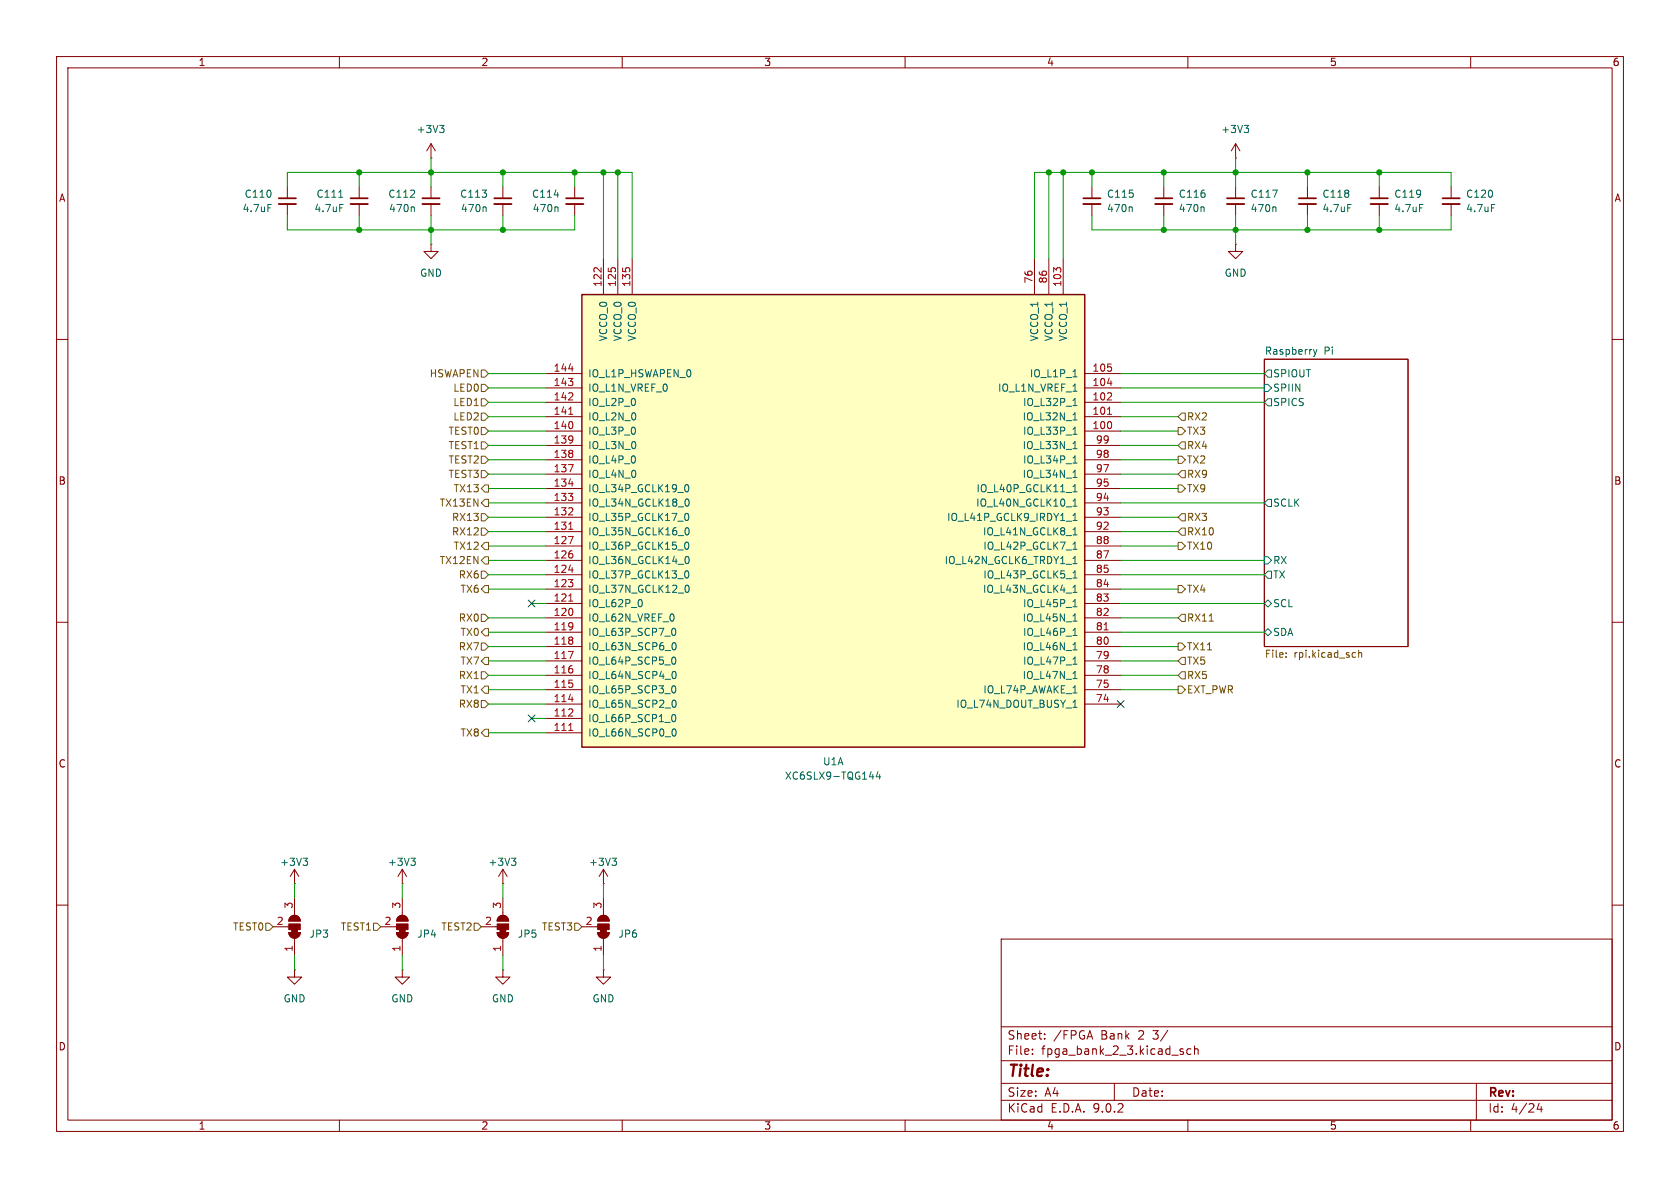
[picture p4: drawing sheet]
<svg xmlns="http://www.w3.org/2000/svg" width="297mm" height="210mm" viewBox="0 0 297 210" stroke-linecap="round" stroke-linejoin="round" font-family="sans-serif">
<g fill="none" stroke="#840000" stroke-width=".18">
<path d="M10 10h277v190h-277zM12 12h273v186h-273zM60 10v2M110 10v2M160 10v2M210 10v2M260 10v2M101.6 33v2.1M101.6 36.1v2M193 33v2.1M193 36.1v2M10 60h2"/>
<path d="M223.5 63.5h25.4v50.8h-25.4zM285 60h2M10 110h2M285 110h2M10 160h2M177 166h108v32h-108zM285 160h2M60 198v2M110 198v2M160 198v2M177 194.5h108M177 191.5h108"/>
<path d="M177 187.5h108M177 181.5h108M182.5 186.3v.1M182.5 185.5v.1M184.7 183.6v.1M184.7 182.8v.1M197 191.5v3M208.8 185.9l.4 .1v.2l-.2 .2h-.3M208.8 185.4l.4 .1M210 198v2M210.5 185.5l-.4-.1-.3 .3v.4l.2 .2h.5M211.2 185.5l.2-.1 .3 .1 .1 .9"/>
<path d="M211.2 184.9v1.5M260 198v2M261 191.5v6.5M272.1 195l-.4 1.1h1M272.5 195.6v1"/>
</g>
<g fill="none" stroke="#006464" stroke-width=".18">
<path d="M98 34.5h.8M98.5 36.6l.1 .2v.6M200 36.6l.2 .2v.6M223.5 67.9h.7l.6 .7-.6 .6h-.7zM224.2 65.4h.6v1.3h-.6l-.7-.7zM224.2 70.5h.6v1.3h-.6l-.7-.7zM232.2 61.8l.3 .8M232.5 62.6l-.3 .4M232.8 61.8l-.3 .8M223.5 98.4h.7l.6 .7-.6 .6h-.7zM224.2 88.3h.6v1.2h-.6l-.7-.6zM223.5 106.7l.7-.7 .6 .7-.6 .6z"/>
<path d="M224.2 111.1l.6 .7-.6 .6-.7-.6zM224.2 101h.6v1.2h-.6l-.7-.6z"/>
</g>
<path d="M227.4 116.1v.1M227.4 115.4v.1M239.5 115.4h.1M239.6 116.1l-.1 .1M240.2 114.9v1.3M240.2 115.5l.2-.1h.3v.8" fill="none" stroke="#725600" stroke-width=".18"/>
<path d="M100.1 35.1h3M191.5 35.1h3.1" fill="none" stroke="#840000" stroke-width=".3"/>
<path d="M100.1 36.1h3M191.5 36.1h3.1" fill="none" stroke="#840000" stroke-width=".33"/>
<path d="M102.9 52.1h88.9v80h-88.9z" fill="#ffffc2"/>
<path d="M102.9 52.1h88.9v80h-88.9z" fill="none" stroke="#840000" stroke-width=".25"/>
<g fill="none" stroke="#840000" stroke-width=".18">
<path d="M50.8 33v2.1M50.8 36.1v2M63.5 33v2.1M63.5 36.1v2M76.2 27.9h.1M76.2 25.4v2.5M76.2 33v2.1M76.2 36.1v2M76.2 25.4l.8 1.3M76.2 25.4l-.8 1.3M88.9 33v2.1M88.9 36.1v2"/>
<path d="M205.7 33v2.1M205.7 36.1v2M218.4 27.9h.1M218.4 25.4v2.5M218.4 33v2.1M218.4 36.1v2M218.4 25.4l-.7 1.3M218.4 25.4l.8 1.3M231.1 33v2.1M231.1 36.1v2M243.8 33v2.1M243.8 36.1v2"/>
<path d="M256.5 33v2.1M256.5 36.1v2M76.2 43.2v1.3h-1.3l1.3 1.2 1.3-1.2h-1.3M76.2 43.2h.1M106.7 45.7v6.4M109.2 45.7v6.4M111.8 45.7v6.4M182.9 45.7v6.4M185.4 45.7v6.4M188 45.7v6.4M218.4 43.2v1.3h1.3l-1.3 1.2-1.2-1.2h1.2M218.4 43.2h.1"/>
<path d="M96.5 66h6.4M96.5 68.6h6.4M96.5 71.1h6.4M96.5 73.7h6.4M96.5 76.2h6.4M96.5 78.7h6.4M191.8 66h6.3M191.8 68.6h6.3M191.8 71.1h6.3M191.8 73.7h6.3M191.8 76.2h6.3M191.8 78.7h6.3"/>
<path d="M96.5 81.3h6.4M96.5 83.8h6.4M96.5 86.4h6.4M96.5 88.9h6.4M96.5 91.4h6.4M96.5 94h6.4M96.5 96.5h6.4M96.5 99.1h6.4M191.8 81.3h6.3M191.8 83.8h6.3M191.8 86.4h6.3M191.8 88.9h6.3"/>
<path d="M191.8 91.4h6.3M191.8 94h6.3M191.8 96.5h6.3M191.8 99.1h6.3M96.5 101.6h6.4M96.5 104.1h6.4M96.5 106.7h6.4M96.5 109.2h6.4M96.5 111.8h6.4M96.5 114.3h6.4M96.5 116.8h6.4M96.5 119.4h6.4"/>
<path d="M191.8 101.6h6.3M191.8 104.1h6.3M191.8 106.7h6.3M191.8 109.2h6.3M191.8 111.8h6.3M191.8 114.3h6.3M191.8 116.8h6.3M191.8 119.4h6.3M96.5 121.9h6.4M96.5 124.5h6.4M96.5 127h6.4M96.5 129.5h6.4"/>
<path d="M191.8 121.9h6.3M191.8 124.5h6.3M52.1 156.2h.1M52.1 153.7l-.8 1.2M52.1 153.7l.7 1.2M52.1 153.7v2.5M52.1 158.8v3M71.1 156.2h.1M71.1 153.7l-.7 1.2M71.1 153.7l.8 1.2M71.1 153.7v2.5M71.1 158.8v3"/>
<path d="M88.9 156.2h.1M88.9 153.7v2.5M88.9 158.8v3M88.9 153.7l-.8 1.2M88.9 153.7l.8 1.2M106.7 156.2h.1M106.7 153.7v2.5M106.7 158.8v3M106.7 153.7l-.8 1.2M106.7 153.7l.7 1.2M48.3 163.8h2.8M51.1 164.8h2a1.02 1.02 0 0 1-1 1.1 1.02 1.02 0 0 1-1-1.1z"/>
<path d="M51.3 162.1a1.02 1.02 0 0 1 1.2-.2 1.02 1.02 0 0 1 .6 .9h-2zM52.1 171.5v1.2h1.2l-1.2 1.3-1.3-1.3h1.3M52.1 171.5h.1M52.1 165.9v3M67.3 163.8h2.8M70.1 164.8h2a1.02 1.02 0 0 1-1 1.1 1.02 1.02 0 0 1-1-1.1zM70.4 162.1a1.02 1.02 0 0 1 1.1-.2 1.02 1.02 0 0 1 .6 .9h-2zM71.1 171.5v1.2h1.3l-1.3 1.3-1.3-1.3h1.3M71.1 171.5h.1M71.1 165.9v3M85.1 163.8h2.8M87.9 164.8h2a1.02 1.02 0 0 1-1 1.1 1.02 1.02 0 0 1-1-1.1z"/>
<path d="M88.2 162.1a1.02 1.02 0 0 1 1.1-.2 1.02 1.02 0 0 1 .6 .9h-2zM88.9 171.5v1.2h1.3l-1.3 1.3-1.3-1.3h1.3M88.9 171.5h.1M88.9 165.9v3M102.9 163.8h2.8M105.7 164.8h2a1.02 1.02 0 0 1-1 1.1 1.02 1.02 0 0 1-1-1.1zM106 162.1a1.02 1.02 0 0 1 1.1-.2 1.02 1.02 0 0 1 .6 .9h-2zM106.7 171.5v1.2h1.2l-1.2 1.3-1.3-1.3h1.3M106.7 171.5h.1M106.7 165.9v3"/>
</g>
<g fill="none" stroke="#a90000" stroke-width=".18">
<path d="M105.1 47.4h.4M106.3 47.3v.8M100.5 70.7h.8M100.5 65.2h.8M100.5 73.2h.8M101.2 69.6v.4M195.7 70.7h.8M195.8 73.2h.7M195.8 67.7h.8M196.5 69.6v.4M100.5 82.1h.8l-.5 1.3M100.5 91h.8"/>
<path d="M100.5 94.8h.8l-.5 1.3M100.5 85.5h.8M100.5 93.6h.8M101.2 89.9v.4M100.5 115.2h.8l-.5 1.2M100.5 100.8h.8M100.5 106.3h.8M195.2 111.3h.7M100.5 126.6h.8M100.5 123.6h.8M100.5 129.1h.8M101.2 125.4v.5"/>
</g>
<g fill="none" stroke="#006464" stroke-width=".18">
<path d="M47.4 36.1h.6M59.9 34.9h.7M60.1 36.1h.6M73.1 36.6l.1 .2v.6M77.7 22.2h.8l-.4 .5M78.3 22.7l.2 .2v.3l-.2 .2M85.8 36.6l.1 .2v.6M212.7 36.6l.2 .2v.6M220 22.2h.7l-.4 .5M220.5 22.7l.2 .2v.3l-.2 .2M225 33.6h.8l-.5 1.3M225.4 36.6l.2 .2v.6"/>
<path d="M238.3 36.1h.6M251 36.1h.6M263.7 36.1h.6M189.7 66.6h.7M189.7 69.2h.7M189.7 71.7h.7M189.7 74.2h.7M189.7 76.8h.7M189.7 79.3h.7M189.9 70.6l.1-.2v1.3M189.9 73.2l.1-.2v1.2M189.9 75.7l.1-.2v1.3"/>
<path d="M189.9 78.2l.1-.2v1.3M121.1 85.9l.2-.2a.68 .68 0 0 1 .5 .6 .68 .68 0 0 1-.5 .6l-.2-.2M121.1 91l.2-.3a.68 .68 0 0 1 .5 .7 .68 .68 0 0 1-.5 .6l-.2-.2M121.1 96.1l.2-.3a.68 .68 0 0 1 .5 .7 .68 .68 0 0 1-.5 .6l-.2-.2M121.2 88.3l.2-.1a.68 .68 0 0 1 .4 .6 .68 .68 0 0 1-.4 .7l-.2-.1M121.2 93.4l.2-.1a.68 .68 0 0 1 .4 .6 .68 .68 0 0 1-.4 .7l-.2-.2M121.2 98.5l.2-.1a.68 .68 0 0 1 .4 .6 .68 .68 0 0 1-.4 .6l-.2-.1M189.7 86.9h.7M189.7 89.5h.7M189.7 92h.7M189.7 94.6h.7M189.7 97.1h.7"/>
<path d="M189.7 99.6h.7M189.7 86l.3-.3v1.2M189.7 88.6l.3-.4v1.3M189.7 91.1l.3-.4v1.3M189.7 93.7l.3-.4v1.3M189.7 96.2l.3-.4v1.3M189.7 98.7l.3-.3v1.2M189.7 81.9h.7M189.7 84.4h.7M189.9 80.8l.1-.2v1.3M189.9 83.3l.1-.2v1.3M113.4 106.1l.1 .4-.1 .7"/>
<path d="M118.9 111.1h.1a.68 .68 0 0 1 .5 .6 .68 .68 0 0 1-.5 .6h-.1M118.9 116.2l.1-.1a.68 .68 0 0 1 .5 .7 .68 .68 0 0 1-.5 .6h-.1M119 113.7l.1-.1a.68 .68 0 0 1 .4 .6 .68 .68 0 0 1-.4 .7l-.1-.1M119 118.8l.1-.1a.68 .68 0 0 1 .4 .6 .68 .68 0 0 1-.4 .7l-.1-.1M121.1 101.2l.2-.3a.68 .68 0 0 1 .5 .6 .68 .68 0 0 1-.5 .7l-.2-.3M121.2 103.6l.2-.2a.68 .68 0 0 1 .4 .7 .68 .68 0 0 1-.4 .6l-.2-.1M189.7 102.2h.7M189.7 104.7h.7M189.7 112.3h.7M189.7 114.9h.7M189.7 117.4h.7M189.7 120h.7"/>
<path d="M189.7 101.3l.3-.4v1.3M189.7 103.8l.3-.4v1.3M189.7 107.3h.7M189.7 109.8h.7M189.9 106.2l.1-.2v1.3M189.9 108.7l.1-.2v1.3M189.9 111.3l.1-.2v1.2M189.9 113.8l.1-.2v1.3M189.9 116.3l.1-.2v1.3M189.9 118.9l.1-.2v1.3M118.9 121.3l.1-.1a.68 .68 0 0 1 .5 .7 .68 .68 0 0 1-.5 .6l-.1-.1M118.9 126.4l.1-.1a.68 .68 0 0 1 .5 .6 .68 .68 0 0 1-.5 .7l-.1-.1"/>
<path d="M119 123.8h.1a.68 .68 0 0 1 .4 .6 .68 .68 0 0 1-.4 .6h-.1M119 128.9l.1-.1a.68 .68 0 0 1 .4 .7 .68 .68 0 0 1-.4 .6h-.1M153.7 137.3h.8M155.2 136.4l-.3 .9h.8M155.5 136.9v.8M189.7 122.5h.7M189.7 125h.7M53.6 151.7h.8l-.5 .5M54.1 152.2l.3 .2v.3l-.3 .3M72.6 151.7h.8l-.4 .5M73.2 152.2l.2 .2v.3l-.2 .3M90.4 151.7h.8l-.4 .5"/>
<path d="M91 152.2l.2 .2v.3l-.2 .3M108.2 151.7h.8l-.4 .5M108.7 152.2l.3 .2v.3l-.3 .3"/>
</g>
<path d="M49.3 35.1h3M62 35.1h3M74.7 35.1h3M87.4 35.1h3M204.2 35.1h3.1M216.9 35.1h3.1M229.6 35.1h3.1M242.3 35.1h3.1M255 35.1h3.1" fill="none" stroke="#840000" stroke-width=".3"/>
<path d="M49.3 36.1h3M62 36.1h3M74.7 36.1h3M87.4 36.1h3M204.2 36.1h3.1M216.9 36.1h3.1M229.6 36.1h3.1M242.3 36.1h3.1M255 36.1h3.1" fill="none" stroke="#840000" stroke-width=".33"/>
<g fill="#840000" stroke="#840000" stroke-width=".18">
<path d="M88.4 164.3h1v.5h-1z"/>
<path d="M87.9 164.8h2a1.02 1.02 0 0 1-1 1.1 1.02 1.02 0 0 1-1-1.1z"/>
<path d="M87.9 163.3h2v1h-2z"/>
<path d="M88.2 162.1a1.02 1.02 0 0 1 1.1-.2 1.02 1.02 0 0 1 .6 .9h-2z"/>
<path d="M70.6 164.3h1v.5h-1z"/>
<path d="M70.1 164.8h2a1.02 1.02 0 0 1-1 1.1 1.02 1.02 0 0 1-1-1.1z"/>
<path d="M70.1 163.3h2v1h-2z"/>
<path d="M70.4 162.1a1.02 1.02 0 0 1 1.1-.2 1.02 1.02 0 0 1 .6 .9h-2z"/>
<path d="M51.6 164.3h1v.5h-1z"/>
<path d="M51.1 164.8h2a1.02 1.02 0 0 1-1 1.1 1.02 1.02 0 0 1-1-1.1z"/>
<path d="M51.1 163.3h2v1h-2z"/>
<path d="M51.3 162.1a1.02 1.02 0 0 1 1.2-.2 1.02 1.02 0 0 1 .6 .9h-2z"/>
<path d="M106.2 164.3h1v.5h-1z"/>
<path d="M105.7 164.8h2a1.02 1.02 0 0 1-1 1.1 1.02 1.02 0 0 1-1-1.1z"/>
<path d="M105.7 163.3h2v1h-2z"/>
<path d="M106 162.1a1.02 1.02 0 0 1 1.1-.2 1.02 1.02 0 0 1 .6 .9h-2z"/>
</g>
<g fill="none" stroke="#725600" stroke-width=".18">
<path d="M85.1 73h.6l.7 .7-.7 .6h-.6zM85.1 67.9h.6l.7 .7-.7 .6h-.6zM85.1 78.1h.6l.7 .6-.7 .7h-.6zM85.1 65.4h.6l.7 .6-.7 .7h-.6zM85.1 75.6h.6l.7 .6-.7 .6h-.6zM85.1 70.5h.6l.7 .6-.7 .7h-.6zM208.3 75.6h.6l.6 .6-.6 .6h-.6zM208.9 73h.6v1.3h-.6l-.6-.6zM208.9 78.1h.6v1.3h-.6l-.6-.7zM85.1 93.3h.6l.7 .7-.7 .6h-.6zM85.1 80.6h.6l.7 .7-.7 .6h-.6zM85.1 83.2h.6l.7 .6-.7 .7h-.6z"/>
<path d="M85.1 90.8h.6l.7 .6-.7 .7h-.6zM85.7 95.9h.7v1.3h-.7l-.6-.7zM85.7 98.4h.7v1.3h-.7l-.6-.6zM85.7 88.3h.7v1.2h-.7l-.6-.6zM85.7 85.7h.7v1.3h-.7l-.6-.6zM208.3 95.9h.6l.6 .6-.6 .7h-.6zM208.3 80.6h.6l.6 .7-.6 .6h-.6zM208.3 85.7h.6l.6 .7-.6 .6h-.6zM208.9 93.3h.6v1.3h-.6l-.6-.6zM208.9 90.8h.6v1.3h-.6l-.6-.7zM208.9 83.2h.6v1.3h-.6l-.6-.7zM85.1 113.7h.6l.7 .6-.7 .6h-.6z"/>
<path d="M85.1 118.7h.6l.7 .7-.7 .6h-.6zM85.1 108.6h.6l.7 .6-.7 .7h-.6zM85.1 101h.6l.7 .6-.7 .6h-.6zM85.7 116.2h.7v1.3h-.7l-.6-.7zM85.7 103.5h.7v1.3h-.7l-.6-.7zM85.7 111.1h.7v1.3h-.7l-.6-.6zM208.3 113.7h.6l.6 .6-.6 .6h-.6zM208.3 103.5h.6l.6 .6-.6 .7h-.6zM208.9 118.7h.6v1.3h-.6l-.6-.6zM208.9 116.2h.6v1.3h-.6l-.6-.7zM208.9 108.6h.6v1.3h-.6l-.6-.7zM213.8 109.8h.7"/>
<path d="M85.1 123.8h.6l.7 .7-.7 .6h-.6zM85.7 128.9h.7v1.3h-.7l-.6-.7zM85.7 121.3h.7v1.3h-.7l-.6-.7zM208.3 121.3h.6l.6 .6-.6 .7h-.6zM47 163.2h.6l.7 .6-.7 .7h-.6zM66 163.2h.7l.6 .6-.6 .7h-.7zM83.8 163.2h.7l.6 .6-.6 .7h-.7zM101.6 163.2h.6l.7 .6-.7 .7h-.6z"/>
</g>
<g fill="none" stroke="#009600" stroke-width=".18">
<path d="M50.8 38.1v2.5h50.8v-2.5M50.8 33v-2.5h61v15.2M63.5 30.5v2.5M63.5 38.1v2.5M76.2 27.9v5.1M76.2 38.1v5.1M88.9 30.5v2.5M88.9 38.1v2.5M101.6 30.5v2.5M106.7 30.5v15.2M109.2 30.5v15.2M185.4 30.5v15.2"/>
<path d="M188 30.5v15.2M193 38.1v2.5h63.5v-2.5M193 30.5v2.5M205.7 30.5v2.5M205.7 38.1v2.5M218.4 27.9v5.1M218.4 38.1v5.1M231.1 30.5v2.5M231.1 38.1v2.5M243.8 30.5v2.5M243.8 38.1v2.5M256.5 33v-2.5h-73.6v15.2"/>
<path d="M86.4 68.6h10.1M86.4 66h10.1M86.4 71.1h10.1M86.4 78.7h10.1M86.4 76.2h10.1M86.4 73.7h10.1M198.1 68.6h25.4M198.1 66h25.4M198.1 71.1h25.4M198.1 78.7h10.2M198.1 76.2h10.2M198.1 73.7h10.2"/>
<path d="M86.4 81.3h10.1M86.4 91.4h10.1M86.4 94h10.1M86.4 86.4h10.1M86.4 88.9h10.1M86.4 96.5h10.1M86.4 99.1h10.1M86.4 83.8h10.1M198.1 81.3h10.2M198.1 91.4h10.2M198.1 94h10.2M198.1 86.4h10.2"/>
<path d="M198.1 88.9h25.4M198.1 96.5h10.2M198.1 99.1h25.4M198.1 83.8h10.2M86.4 104.1h10.1M86.4 119.4h10.1M86.4 109.2h10.1M86.4 114.3h10.1M86.4 116.8h10.1M86.4 101.6h10.1M86.4 111.8h10.1M94 106.7h2.5"/>
<path d="M198.1 104.1h10.2M198.1 119.4h10.2M198.1 109.2h10.2M198.1 114.3h10.2M198.1 116.8h10.2M198.1 101.6h25.4M198.1 106.7h25.4M198.1 111.8h25.4M86.4 129.5h10.1M86.4 121.9h10.1M86.4 124.5h10.1M94 127h2.5"/>
<path d="M198.1 121.9h10.2M52.1 156.2v2.6M71.1 156.2v2.6M88.9 156.2v2.6M106.7 156.2v2.6M52.1 168.9v2.6M71.1 168.9v2.6M88.9 168.9v2.6M106.7 168.9v2.6"/>
</g>
<path d="M93.4 106.1l1.2 1.2M94.6 106.1l-1.2 1.2M93.4 126.4l1.2 1.2M94.6 126.4l-1.2 1.2M197.5 123.9l1.2 1.2M198.7 123.9l-1.2 1.2" fill="none" stroke="#000084" stroke-width=".18"/>
<g fill="#009600" stroke="#009600" stroke-width=".18">
<circle cx="218.4" cy="40.6" r=".46"/>
<circle cx="205.7" cy="40.6" r=".46"/>
<circle cx="231.1" cy="40.6" r=".46"/>
<circle cx="188" cy="30.5" r=".46"/>
<circle cx="193" cy="30.5" r=".46"/>
<circle cx="185.4" cy="30.5" r=".46"/>
<circle cx="88.9" cy="30.5" r=".46"/>
<circle cx="76.2" cy="30.5" r=".46"/>
<circle cx="88.9" cy="40.6" r=".46"/>
<circle cx="76.2" cy="40.6" r=".46"/>
<circle cx="101.6" cy="30.5" r=".46"/>
<circle cx="106.7" cy="30.5" r=".46"/>
<circle cx="109.2" cy="30.5" r=".46"/>
<circle cx="63.5" cy="40.6" r=".46"/>
<circle cx="63.5" cy="30.5" r=".46"/>
<circle cx="231.1" cy="30.5" r=".46"/>
<circle cx="218.4" cy="30.5" r=".46"/>
<circle cx="243.8" cy="40.6" r=".46"/>
<circle cx="243.8" cy="30.5" r=".46"/>
<circle cx="205.7" cy="30.5" r=".46"/>
</g>
<text font-size="2.8" fill="#840000" x="178" y="190.9">Title:</text>
<g font-size="2.1" fill="#840000">
<text x="178" y="184">Sheet:</text>
<text x="186.2" y="184">/FPGA</text>
<text x="194.7" y="184">Bank</text>
<text x="201.4" y="184">2</text>
<text x="204.1" y="184">3/</text>
<text x="178" y="186.7">File:</text>
<text x="184.1" y="186.7">fpga_bank_2_3.kicad_sch</text>
<text x="178" y="196.9">KiCad</text>
<text x="178" y="194.1">Size:</text>
<text x="184.7" y="194.1">A4</text>
<text x="185.7" y="196.9">E.D.A.</text>
<text x="193.3" y="196.9">9.0.2</text>
<text x="200" y="194.1">Date:</text>
<text x="263" y="194.3">Rev:</text>
<text x="263" y="196.9">Id:</text>
<text x="267.1" y="196.9">4/24</text>
</g>
<g font-size="1.8" fill="#840000">
<text x="35" y="11.9">1</text>
<text x="85" y="11.9">2</text>
<text x="135" y="11.9">3</text>
<text x="185" y="11.9">4</text>
<text x="235" y="11.9">5</text>
<text x="285" y="11.9">6</text>
<text x="10.3" y="35.9">A</text>
<text x="285.3" y="35.9">A</text>
<text x="10.3" y="85.9">B</text>
<text x="285.3" y="85.9">B</text>
<text x="10.3" y="135.9">C</text>
<text x="285.3" y="135.9">C</text>
<text x="10.3" y="185.9">D</text>
<text x="285.3" y="185.9">D</text>
<text x="35" y="199.9">1</text>
<text x="85" y="199.9">2</text>
<text x="135" y="199.9">3</text>
<text x="185" y="199.9">4</text>
<text x="235" y="199.9">5</text>
<text x="285" y="199.9">6</text>
</g>
<g font-size="1.8" fill="#006464">
<text x="73.6" y="23.7">+3V3</text>
<text x="215.8" y="23.7">+3V3</text>
<text x="43.1" y="35.2">C110</text>
<text x="55.8" y="35.2">C111</text>
<text x="68.5" y="35.2">C112</text>
<text x="81.2" y="35.2">C113</text>
<text x="93.9" y="35.2">C114</text>
<text x="195.6" y="35.2">C115</text>
<text x="208.3" y="35.2">C116</text>
<text x="221" y="35.2">C117</text>
<text x="233.7" y="35.2">C118</text>
<text x="246.4" y="35.2">C119</text>
<text x="259.1" y="35.2">C120</text>
<text x="42.8" y="37.7">4.7uF</text>
<text x="55.5" y="37.7">4.7uF</text>
<text x="68.7" y="37.7">470n</text>
<text x="81.4" y="37.7">470n</text>
<text x="94.1" y="37.7">470n</text>
<text x="195.6" y="37.7">470n</text>
<text x="208.3" y="37.7">470n</text>
<text x="221" y="37.7">470n</text>
<text x="233.7" y="37.7">4.7uF</text>
<text x="246.4" y="37.7">4.7uF</text>
<text x="259.1" y="37.7">4.7uF</text>
<text x="74.2" y="49.1">GND</text>
<text x="216.4" y="49.1">GND</text>
<text x="107.5" y="60.4" transform="rotate(-90 107.5 60.4)">VCCO_0</text>
<text x="110.1" y="60.4" transform="rotate(-90 110.1 60.4)">VCCO_0</text>
<text x="112.6" y="60.4" transform="rotate(-90 112.6 60.4)">VCCO_0</text>
<text x="183.7" y="60.4" transform="rotate(-90 183.7 60.4)">VCCO_1</text>
<text x="186.3" y="60.4" transform="rotate(-90 186.3 60.4)">VCCO_1</text>
<text x="188.8" y="60.4" transform="rotate(-90 188.8 60.4)">VCCO_1</text>
<text x="223.5" y="62.8">Raspberry</text>
<text x="234.1" y="62.8">Pi</text>
<text x="103.9" y="66.9">IO_L1P_HSWAPEN_0</text>
<text x="103.9" y="69.4">IO_L1N_VREF_0</text>
<text x="103.9" y="72">IO_L2P_0</text>
<text x="176.3" y="69.4">IO_L1N_VREF_1</text>
<text x="180.8" y="72">IO_L32P_1</text>
<text x="182" y="66.9">IO_L1P_1</text>
<text x="225" y="66.9">SPIOUT</text>
<text x="225" y="72">SPICS</text>
<text x="225" y="69.4">SPIIN</text>
<text x="103.9" y="74.5">IO_L2N_0</text>
<text x="103.9" y="77.1">IO_L3P_0</text>
<text x="180.7" y="74.5">IO_L32N_1</text>
<text x="180.8" y="77.1">IO_L33P_1</text>
<text x="103.9" y="79.6">IO_L3N_0</text>
<text x="103.9" y="82.1">IO_L4P_0</text>
<text x="180.7" y="79.6">IO_L33N_1</text>
<text x="180.8" y="82.1">IO_L34P_1</text>
<text x="103.9" y="84.7">IO_L4N_0</text>
<text x="103.9" y="87.2">IO_L34P_GCLK19_0</text>
<text x="103.9" y="89.8">IO_L34N_GCLK18_0</text>
<text x="172.5" y="89.8">IO_L40N_GCLK10_1</text>
<text x="172.5" y="87.2">IO_L40P_GCLK11_1</text>
<text x="180.7" y="84.7">IO_L34N_1</text>
<text x="225" y="89.8">SCLK</text>
<text x="103.9" y="92.3">IO_L35P_GCLK17_0</text>
<text x="103.9" y="94.8">IO_L35N_GCLK16_0</text>
<text x="167.3" y="92.3">IO_L41P_GCLK9_IRDY1_1</text>
<text x="173.7" y="94.8">IO_L41N_GCLK8_1</text>
<text x="103.9" y="97.4">IO_L36P_GCLK15_0</text>
<text x="103.9" y="99.9">IO_L36N_GCLK14_0</text>
<text x="166.9" y="99.9">IO_L42N_GCLK6_TRDY1_1</text>
<text x="173.7" y="97.4">IO_L42P_GCLK7_1</text>
<text x="225" y="99.9">RX</text>
<text x="103.9" y="102.5">IO_L37P_GCLK13_0</text>
<text x="103.9" y="105">IO_L37N_GCLK12_0</text>
<text x="103.9" y="107.5">IO_L62P_0</text>
<text x="173.7" y="105">IO_L43N_GCLK4_1</text>
<text x="173.7" y="102.5">IO_L43P_GCLK5_1</text>
<text x="180.8" y="107.5">IO_L45P_1</text>
<text x="225" y="107.5">SCL</text>
<text x="225" y="102.5">TX</text>
<text x="103.9" y="110.1">IO_L62N_VREF_0</text>
<text x="103.9" y="112.6">IO_L63P_SCP7_0</text>
<text x="180.7" y="110.1">IO_L45N_1</text>
<text x="180.8" y="112.6">IO_L46P_1</text>
<text x="225" y="112.6">SDA</text>
<text x="103.9" y="115.2">IO_L63N_SCP6_0</text>
<text x="103.9" y="117.7">IO_L64P_SCP5_0</text>
<text x="180.7" y="115.2">IO_L46N_1</text>
<text x="180.8" y="117.7">IO_L47P_1</text>
<text x="103.9" y="120.2">IO_L64N_SCP4_0</text>
<text x="103.9" y="122.8">IO_L65P_SCP3_0</text>
<text x="103.9" y="125.3">IO_L65N_SCP2_0</text>
<text x="169" y="125.3">IO_L74N_DOUT_BUSY_1</text>
<text x="173.7" y="122.8">IO_L74P_AWAKE_1</text>
<text x="180.7" y="120.2">IO_L47N_1</text>
<text x="103.9" y="127.9">IO_L66P_SCP1_0</text>
<text x="103.9" y="130.4">IO_L66N_SCP0_0</text>
<text x="145.4" y="135.5">U1A</text>
<text x="138.7" y="138">XC6SLX9-TQG144</text>
<text x="49.4" y="153.3">+3V3</text>
<text x="68.5" y="153.3">+3V3</text>
<text x="86.3" y="153.3">+3V3</text>
<text x="104" y="153.3">+3V3</text>
<text x="54.6" y="166">JP3</text>
<text x="73.7" y="166">JP4</text>
<text x="91.4" y="166">JP5</text>
<text x="109.2" y="166">JP6</text>
<text x="50" y="177.4">GND</text>
<text x="69.1" y="177.4">GND</text>
<text x="86.9" y="177.4">GND</text>
<text x="104.6" y="177.4">GND</text>
</g>
<g font-size="1.8" fill="#a90000">
<text x="106.4" y="50.8" transform="rotate(-90 106.4 50.8)">122</text>
<text x="109" y="50.8" transform="rotate(-90 109 50.8)">125</text>
<text x="111.5" y="50.8" transform="rotate(-90 111.5 50.8)">135</text>
<text x="182.6" y="50.2" transform="rotate(-90 182.6 50.2)">76</text>
<text x="185.2" y="50.2" transform="rotate(-90 185.2 50.2)">86</text>
<text x="187.7" y="50.8" transform="rotate(-90 187.7 50.8)">103</text>
<text x="97.8" y="65.8">144</text>
<text x="193" y="65.8">105</text>
<text x="97.8" y="68.3">143</text>
<text x="97.8" y="70.9">142</text>
<text x="193" y="68.3">104</text>
<text x="193" y="70.9">102</text>
<text x="97.8" y="73.4">141</text>
<text x="97.8" y="75.9">140</text>
<text x="193" y="73.4">101</text>
<text x="193" y="75.9">100</text>
<text x="97.8" y="78.5">139</text>
<text x="97.8" y="81">138</text>
<text x="97.8" y="83.6">137</text>
<text x="193.6" y="78.5">99</text>
<text x="193.6" y="81">98</text>
<text x="193.6" y="83.6">97</text>
<text x="97.8" y="86.1">134</text>
<text x="97.8" y="88.6">133</text>
<text x="193.6" y="86.1">95</text>
<text x="193.6" y="88.6">94</text>
<text x="97.8" y="91.2">132</text>
<text x="97.8" y="93.7">131</text>
<text x="193.6" y="91.2">93</text>
<text x="193.6" y="93.7">92</text>
<text x="97.8" y="96.3">127</text>
<text x="97.8" y="98.8">126</text>
<text x="97.8" y="101.3">124</text>
<text x="193.6" y="96.3">88</text>
<text x="193.6" y="98.8">87</text>
<text x="193.6" y="101.3">85</text>
<text x="97.8" y="103.9">123</text>
<text x="97.8" y="106.4">121</text>
<text x="193.6" y="103.9">84</text>
<text x="193.6" y="106.4">83</text>
<text x="97.8" y="109">120</text>
<text x="97.8" y="111.5">119</text>
<text x="193.6" y="109">82</text>
<text x="193.6" y="111.5">81</text>
<text x="97.8" y="114">118</text>
<text x="97.8" y="116.6">117</text>
<text x="97.8" y="119.1">116</text>
<text x="193.6" y="114">80</text>
<text x="193.6" y="116.6">79</text>
<text x="193.6" y="119.1">78</text>
<text x="97.8" y="121.7">115</text>
<text x="97.8" y="124.2">114</text>
<text x="193.6" y="121.7">75</text>
<text x="193.6" y="124.2">74</text>
<text x="97.8" y="126.7">112</text>
<text x="97.8" y="129.3">111</text>
<text x="51.8" y="160.7" transform="rotate(-90 51.8 160.7)">3</text>
<text x="70.9" y="160.7" transform="rotate(-90 70.9 160.7)">3</text>
<text x="88.6" y="160.7" transform="rotate(-90 88.6 160.7)">3</text>
<text x="106.4" y="160.7" transform="rotate(-90 106.4 160.7)">3</text>
<text x="48.8" y="163.6">2</text>
<text x="67.9" y="163.6">2</text>
<text x="85.7" y="163.6">2</text>
<text x="103.4" y="163.6">2</text>
<text x="51.8" y="168.3" transform="rotate(-90 51.8 168.3)">1</text>
<text x="70.9" y="168.3" transform="rotate(-90 70.9 168.3)">1</text>
<text x="88.6" y="168.3" transform="rotate(-90 88.6 168.3)">1</text>
<text x="106.4" y="168.3" transform="rotate(-90 106.4 168.3)">1</text>
</g>
<g font-size="1.8" fill="#725600">
<text x="75.9" y="66.9">HSWAPEN</text>
<text x="80" y="69.4">LED0</text>
<text x="80" y="72">LED1</text>
<text x="79.2" y="77.1">TEST0</text>
<text x="80" y="74.5">LED2</text>
<text x="209.7" y="74.5">RX2</text>
<text x="209.7" y="77.1">TX3</text>
<text x="79.2" y="79.6">TEST1</text>
<text x="79.2" y="82.1">TEST2</text>
<text x="209.7" y="82.1">TX2</text>
<text x="209.7" y="79.6">RX4</text>
<text x="77.6" y="89.8">TX13EN</text>
<text x="79.2" y="84.7">TEST3</text>
<text x="80.1" y="87.2">TX13</text>
<text x="209.7" y="87.2">TX9</text>
<text x="209.7" y="84.7">RX9</text>
<text x="79.8" y="94.8">RX12</text>
<text x="79.8" y="92.3">RX13</text>
<text x="209.7" y="94.8">RX10</text>
<text x="209.7" y="92.3">RX3</text>
<text x="77.6" y="99.9">TX12EN</text>
<text x="80.1" y="97.4">TX12</text>
<text x="209.7" y="97.4">TX10</text>
<text x="81" y="102.5">RX6</text>
<text x="81.3" y="105">TX6</text>
<text x="209.7" y="105">TX4</text>
<text x="81" y="110.1">RX0</text>
<text x="81.3" y="112.6">TX0</text>
<text x="209.7" y="110.1">RX11</text>
<text x="81" y="115.2">RX7</text>
<text x="81.3" y="117.7">TX7</text>
<text x="209.7" y="115.2">TX11</text>
<text x="209.7" y="117.7">TX5</text>
<text x="223.5" y="116.6">File:</text>
<text x="228.7" y="116.6">rpi.kicad_sch</text>
<text x="81" y="125.3">RX8</text>
<text x="81" y="120.2">RX1</text>
<text x="81.3" y="122.8">TX1</text>
<text x="209.7" y="122.8">EXT_PWR</text>
<text x="209.7" y="120.2">RX5</text>
<text x="81.3" y="130.4">TX8</text>
<text x="41.1" y="164.7">TEST0</text>
<text x="60.1" y="164.7">TEST1</text>
<text x="77.9" y="164.7">TEST2</text>
<text x="95.7" y="164.7">TEST3</text>
</g>
</svg>
